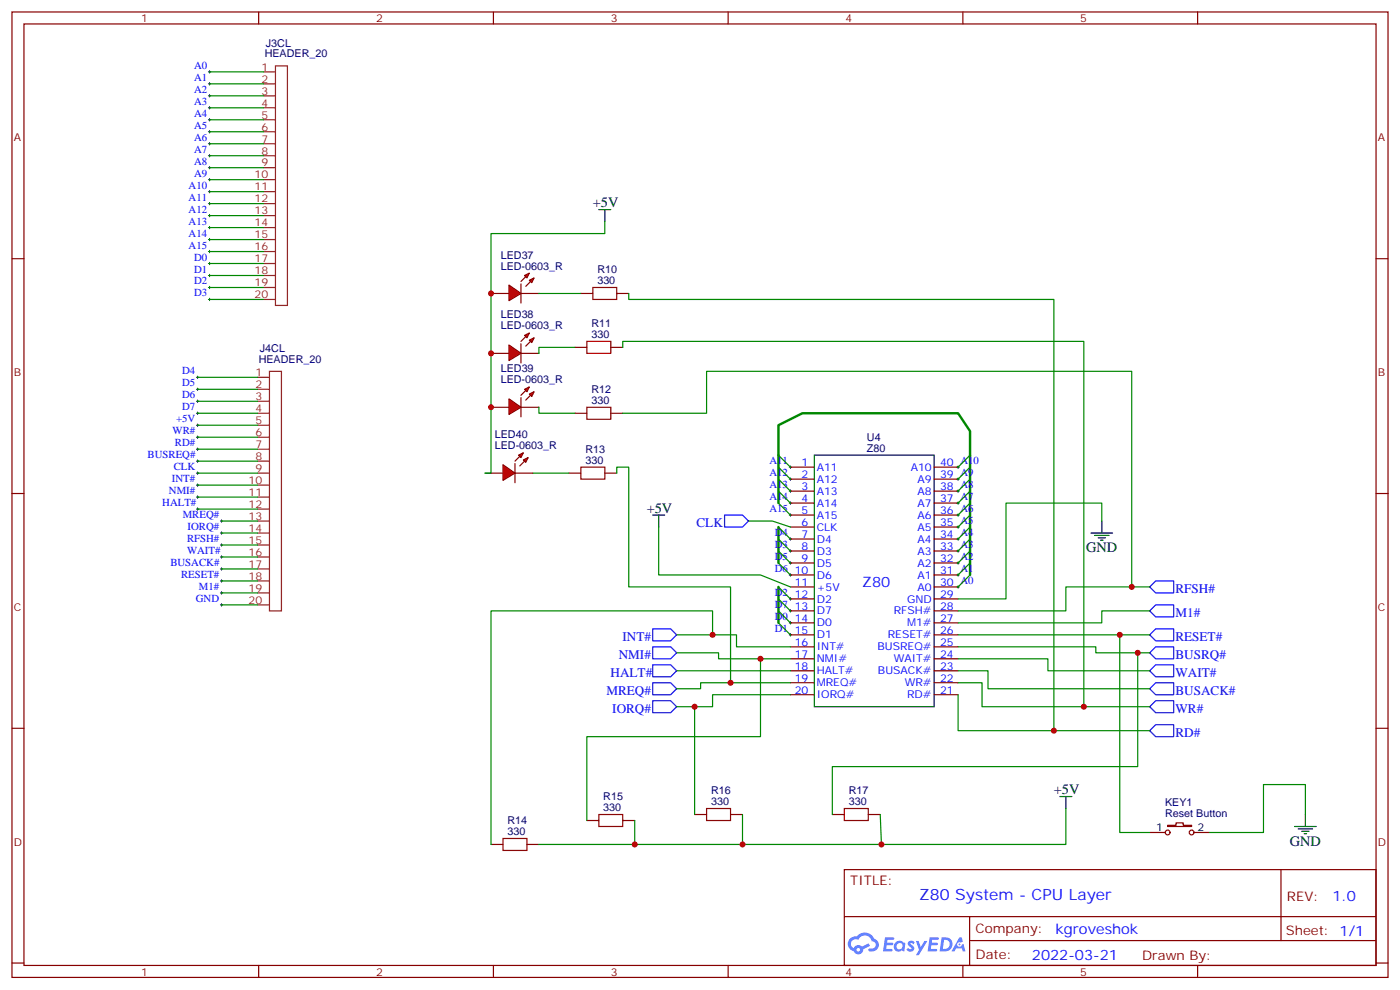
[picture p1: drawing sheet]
<svg xmlns="http://www.w3.org/2000/svg" width="412mm" height="292mm" viewBox="0 0 412 292" stroke-linecap="round" stroke-linejoin="round" font-family="sans-serif">
<path d="M229.3 148.2v-23l7.1-3.5h45.8l3.6 5.3v42.3M229.3 155.2v10.6M229.3 172.9v10.5" fill="none" stroke="#008700" stroke-width=".71"/>
<g fill="none" stroke="#870000" stroke-width=".35">
<path d="M3.5 3.5h405.4v284.4h-405.4zM7.1 7.1h398.2v277.2h-398.2zM76.2 3.5v3.6M145.3 3.5v3.6M214.5 3.5v3.6M283.6 3.5v3.6M352.8 3.5v3.6M3.5 76.2h3.6M405.3 76.2h3.6M3.5 145.3h3.6M405.3 145.3h3.6M3.5 214.5h3.6"/>
<path d="M405.3 214.5h3.6M248.7 256.1h156.6v28.2h-156.6zM377.3 256.1v20.9M248.7 270h156.5M285.6 277h119.6M285.6 270v14.1M3.5 283.6h3.6M76.2 284.3v3.6M145.3 284.3v3.6M214.5 284.3v3.6M283.6 284.3v3.6M352.8 284.3v3.6"/>
<path d="M405.3 283.6h3.6"/>
</g>
<g fill="#5487ff">
<path d="M267.7 277.3a1.22 1.22 0 0 1 1.7 .3l-.4 .5a.47 .47 0 0 0-.3-.4 .47 .47 0 0 0-.5 .2l.1 .3a1.14 1.14 0 0 1 .8 1.7 1.14 1.14 0 0 1-1.9 0l-.2-.2 .5-.5 .7 .4a.29 .29 0 0 0 .3-.3 .29 .29 0 0 0-.2-.3 1.04 1.04 0 0 1-.6-1.7z"/>
<path d="M260.7 276h2.4l.3 .2-.2 .5-1.8 .1-.1 .8h1.5l.3 .4-.3 .4h-1.6l-.2 1.1h1.7l.2 .3-.2 .3-2.6 .1z"/>
<path d="M273.8 276h2.4l.3 .2-.1 .5-1.8 .1-.2 .8h1.6l.3 .4-.4 .4h-1.6l-.1 1.1h1.7l.2 .3-.2 .3-2.6 .1z"/>
<path d="M282.6 276.1h.7l.3 1.2-.6 .3a.69 .69 0 0 0-1 .3 .69 .69 0 0 0 .4 1 .69 .69 0 0 0 .9-.7l.5-.2 .6 2.2h-.8l-.2-.9h-1.8l-.5 .9h-.8z"/>
<path d="M269.8 277.1h.8l.6 1.8 1.1-1.8h.9l-2.6 4.2h-.8l.9-1.5z"/>
<path d="M277.4 276.1l-.6 4.1h1.3a2.11 2.11 0 0 0 2.5-2.1 2.11 2.11 0 0 0-2.5-2zM278.1 276.8a1.39 1.39 0 0 1 1.7 1.4 1.39 1.39 0 0 1-1.8 1.3h-.3z"/>
<path d="M263.7 277.7a1.54 1.54 0 0 0-.1 2.1 1.54 1.54 0 0 0 2.2 .2l.6 .2 .3-2.3-.2-.2-.4-.1a1.49 1.49 0 0 0-2.4 .1zM264 278.7a.94 .94 0 0 1 1.8 0 .94 .94 0 0 1-1.8 0z"/>
<path d="M250.4 276.4a2.18 2.18 0 0 0 1.1 3.7 1.44 1.44 0 0 0 1.6 1 1.44 1.44 0 0 0 1.2-1.5l2-1-.5-.8-1.9 1a1.47 1.47 0 0 0-2.4 .4 1.39 1.39 0 0 1-.7-1.9 1.39 1.39 0 0 1 2-.5 2.12 2.12 0 0 1 2.2-1.3 2.12 2.12 0 0 1 1.9 1.7 1.14 1.14 0 0 1 1.1 1.4 1.14 1.14 0 0 1-1.7 .8 .43 .43 0 0 0-.5 .3 .43 .43 0 0 0 .4 .5 1.98 1.98 0 0 0 2.5-1.2 1.98 1.98 0 0 0-1.2-2.5 3.1 3.1 0 0 0-5.3-.7l-.9 .1zM252.3 279.7a.55 .55 0 0 1 1.1 0 .55 .55 0 0 1-1.1 0z"/>
<circle cx="282.6" cy="278.1" r=".26"/>
</g>
<g fill="none" stroke="#870000" stroke-width=".35">
<path d="M232.8 137.6h7.1M275.2 137.6h7M232.8 141.1h7.1M232.8 144.6h7.1M232.8 148.2h7.1M232.8 151.7h7.1M232.8 155.2h7.1M232.8 158.8h7.1M275.2 141.1h7M275.2 144.6h7M275.2 148.2h7M275.2 151.7h7"/>
<path d="M275.2 155.2h7M275.2 158.8h7M232.8 162.3h7.1M232.8 165.8h7.1M232.8 169.3h7.1M232.8 172.9h7.1M232.8 176.4h7.1M232.8 179.9h7.1M275.2 162.3h7M275.2 165.8h7M275.2 169.3h7M275.2 172.9h7"/>
<path d="M275.2 176.4h7M275.2 179.9h7M232.8 183.4h7.1M232.8 187h7.1M232.8 190.5h7.1M232.8 194h7.1M232.8 197.6h7.1M275.2 183.4h7M275.2 187h7M275.2 190.5h7M275.2 194h7M275.2 197.6h7"/>
<path d="M232.8 201.1h7.1M232.8 204.6h7.1M275.2 201.1h7M275.2 204.6h7"/>
</g>
<path d="M239.9 134.1h35.3v74h-35.3z" fill="none" stroke="#000" stroke-width=".35"/>
<g fill="#f00" stroke="#870000" stroke-width=".35">
<path d="M149.9 84l3.6 2.4-3.6 2.1z"/>
<path d="M153.5 83.6v5.7z"/>
</g>
<g fill="#870000" stroke="#870000" stroke-width=".35">
<path d="M153.5 82.9l1.4-1.4z"/>
<path d="M154.9 84.3l1.4-1.4z"/>
</g>
<g fill="#f00" stroke="#870000" stroke-width=".35">
<path d="M154.5 81.1l1.4-.7-.7 1.4z"/>
<path d="M155.9 82.6l1.4-.8-.7 1.5z"/>
</g>
<path d="M144.6 86.4h5.3M153.5 86.4h5.2" fill="none" stroke="#870000" stroke-width=".35"/>
<g fill="#f00" stroke="#870000" stroke-width=".35">
<path d="M149.9 101.6l3.6 2.5-3.6 2.1z"/>
<path d="M153.5 101.2v5.7z"/>
</g>
<g fill="#870000" stroke="#870000" stroke-width=".35">
<path d="M153.5 100.5l1.4-1.4z"/>
<path d="M154.9 102l1.4-1.5z"/>
</g>
<g fill="#f00" stroke="#870000" stroke-width=".35">
<path d="M154.5 98.8l1.4-.7-.7 1.4z"/>
<path d="M155.9 100.2l1.4-.7-.7 1.4z"/>
</g>
<path d="M144.6 104.1h5.3M153.5 104.1h5.2" fill="none" stroke="#870000" stroke-width=".35"/>
<g fill="#f00" stroke="#870000" stroke-width=".35">
<path d="M149.9 117.5l3.6 2.4-3.6 2.2z"/>
<path d="M153.5 117.1v5.7z"/>
</g>
<g fill="#870000" stroke="#870000" stroke-width=".35">
<path d="M153.5 116.4l1.4-1.4z"/>
<path d="M154.9 117.8l1.4-1.4z"/>
</g>
<g fill="#f00" stroke="#870000" stroke-width=".35">
<path d="M154.5 114.7l1.4-.8-.7 1.5z"/>
<path d="M155.9 116.1l1.4-.7-.7 1.4z"/>
</g>
<path d="M144.6 119.9h5.3M153.5 119.9h5.2" fill="none" stroke="#870000" stroke-width=".35"/>
<g fill="#f00" stroke="#870000" stroke-width=".35">
<path d="M148.2 136.9l3.5 2.4-3.5 2.2z"/>
<path d="M151.7 136.5v5.7z"/>
</g>
<g fill="#870000" stroke="#870000" stroke-width=".35">
<path d="M151.7 135.8l1.4-1.4z"/>
<path d="M153.1 137.2l1.4-1.4z"/>
</g>
<g fill="#f00" stroke="#870000" stroke-width=".35">
<path d="M152.8 134.1l1.4-.8-.7 1.5z"/>
<path d="M154.2 135.5l1.4-.7-.7 1.4z"/>
</g>
<g fill="none" stroke="#870000" stroke-width=".35">
<path d="M171.1 86.4h3.5M181.7 86.4h3.5M169.3 102.3h3.6M179.9 102.3h3.5M142.9 139.3h5.3M151.7 139.3h5.3M167.6 139.3h3.5M169.3 121.7h3.6M178.2 139.3h3.5M179.9 121.7h3.5M204.6 239.9h3.5M215.2 239.9h3.5"/>
<path d="M245.2 239.9h3.5M255.8 239.9h3.5M144.6 248.7h3.6M155.2 248.7h3.5M172.9 241.7h3.5M183.4 241.7h3.6M338.7 245.2h4.6M344 243.1h2.4v-.7h2.1v.7h2.5v.3h-7zM351.7 245.2h4.6"/>
<circle cx="344" cy="245.2" r=".71"/>
<circle cx="351" cy="245.2" r=".71"/>
</g>
<path d="M174.6 84.7h7.1v3.5h-7.1zM172.9 100.5h7v3.6h-7zM172.9 119.9h7v3.6h-7zM171.1 137.6h7.1v3.5h-7.1zM176.4 239.9h7v3.5h-7zM208.1 238.1h7.1v3.6h-7.1zM248.7 238.1h7.1v3.6h-7.1zM148.2 246.9h7v3.6h-7z" fill="none" stroke="#a10000" stroke-width=".35"/>
<g fill="none" stroke="#8c2424" stroke-width=".35">
<path d="M81.1 19.4h3.6v70.6h-3.6zM77.6 21.2h3.5M77.6 24.7h3.5M77.6 28.2h3.5M77.6 31.8h3.5M77.6 35.3h3.5M77.6 38.8h3.5M77.6 42.3h3.5M77.6 45.9h3.5M77.6 49.4h3.5M77.6 52.9h3.5M77.6 56.4h3.5"/>
<path d="M77.6 60h3.5M77.6 63.5h3.5M77.6 67h3.5M77.6 70.6h3.5M77.6 74.1h3.5M77.6 77.6h3.5M77.6 88.2h3.5M77.6 81.1h3.5M77.6 84.7h3.5M75.8 111.1h3.6M75.8 114.7h3.6M75.8 118.2h3.6"/>
<path d="M79.4 109.4h3.5v70.5h-3.5zM75.8 121.7h3.6M75.8 125.2h3.6M75.8 128.8h3.6M75.8 132.3h3.6M75.8 135.8h3.6M75.8 139.3h3.6M75.8 142.9h3.6M75.8 146.4h3.6M75.8 149.9h3.6M75.8 153.5h3.6M75.8 157h3.6"/>
<path d="M75.8 178.2h3.6M75.8 160.5h3.6M75.8 164h3.6M75.8 167.6h3.6M75.8 171.1h3.6M75.8 174.6h3.6"/>
</g>
<g fill="none" stroke="#000" stroke-width=".29">
<path d="M61.4 21.2h.7M61.4 24.7h.7M61.4 28.2h.7M61.4 31.8h.7M61.4 35.3h.7M61.4 38.8h.7M61.7 20.8v.7M61.7 24.3v.7M61.7 27.9v.7M61.7 31.4v.7M61.7 34.9v.7M61.7 38.5v.7"/>
<path d="M61.4 42.3h.7M61.4 45.9h.7M61.4 49.4h.7M61.4 52.9h.7M61.4 56.4h.7M61.4 60h.7M61.7 42v.7M61.7 45.5v.7M61.7 49v.7M61.7 52.6v.7M61.7 56.1v.7M61.7 59.6v.7"/>
<path d="M61.4 63.5h.7M61.4 67h.7M61.4 70.6h.7M61.4 74.1h.7M61.4 77.6h.7M61.7 63.1v.8M61.7 66.7v.7M61.7 70.2v.7M61.7 73.7v.7M61.7 77.3v.7M61.4 81.1h.7M61.4 84.7h.7"/>
<path d="M61.4 88.2h.7M61.7 80.8v.7M61.7 84.3v.7M61.7 87.8v.7M57.9 111.1h.7M57.9 114.7h.7M57.9 118.2h.7M58.2 110.8v.7M58.2 114.3v.7M58.2 117.8v.7M57.9 121.7h.7M57.9 125.2h.7"/>
<path d="M57.9 128.8h.7M57.9 132.3h.7M57.9 135.8h.7M57.9 139.3h.7M58.2 121.4v.7M58.2 124.9v.7M58.2 128.4v.7M58.2 131.9v.7M58.2 135.5v.7M58.2 139v.7M232.5 137.6h.7M232.8 137.2v.7"/>
<path d="M281.9 137.6h.7M282.2 137.2v.7M57.9 142.9h.7M57.9 146.4h.7M57.9 149.9h.7M58.2 142.5v.7M58.2 146.1v.7M58.2 149.6v.7M64.9 153.5h.7M64.9 157h.7M65.3 153.1v.7M65.3 156.6v.7"/>
<path d="M232.5 158.8h.7M232.5 151.7h.7M232.5 148.2h.7M232.5 144.6h.7M232.5 141.1h.7M232.8 140.8v.7M232.8 144.3v.7M232.8 147.8v.7M232.8 151.3v.7M232.8 158.4v.7M281.9 158.8h.7M281.9 155.2h.7"/>
<path d="M281.9 151.7h.7M281.9 148.2h.7M281.9 144.6h.7M281.9 141.1h.7M282.2 140.8v.7M282.2 144.3v.7M282.2 147.8v.7M282.2 151.3v.7M282.2 154.9v.7M282.2 158.4v.7M64.9 178.2h.7M64.9 160.5h.7"/>
<path d="M64.9 164h.7M64.9 167.6h.7M64.9 171.1h.7M64.9 174.6h.7M65.3 160.2v.7M65.3 163.7v.7M65.3 167.2v.7M65.3 170.7v.7M65.3 174.3v.7M65.3 177.8v.7M232.5 169.3h.7M232.5 165.8h.7"/>
<path d="M232.5 162.3h.7M232.5 176.4h.7M232.5 179.9h.7M232.8 161.9v.7M232.8 165.5v.7M232.8 169v.7M232.8 176v.7M232.8 179.6v.7M281.9 172.9h.7M281.9 169.3h.7M281.9 165.8h.7M281.9 162.3h.7"/>
<path d="M282.2 161.9v.7M282.2 165.5v.7M282.2 169v.7M282.2 172.5v.7M232.5 183.4h.7M232.5 187h.7M232.8 183.1v.7M232.8 186.6v.7"/>
</g>
<g fill="none" stroke="#000" stroke-width=".35">
<path d="M176.4 61.7h3.5M178.2 61.7v3.6M192.3 151.7h3.5M194 151.7v3.5M321.4 157h6.3M322.4 157.7h4.3M323.5 158.4h2.1M324.2 159.1h.7M324.6 153.5v3.5M312.2 234.6h3.5M314 234.6v3.5M384.5 239.9v3.5"/>
<path d="M381.4 243.4h6.3M382.4 244.1h4.2M383.5 244.8h2.1M384.2 245.5h.7"/>
</g>
<g fill="none" stroke="#00f" stroke-width=".35">
<path d="M213.4 151.7h5.3l1.8 1.8-1.8 1.7h-5.3zM338.7 172.9l1.7-1.8h5.3v3.5h-5.3zM340.4 178.2h5.3v3.5h-5.3l-1.7-1.8zM192.3 190.5h5.3l1.7 1.8-1.7 1.7h-5.3zM192.3 195.8h5.3l1.7 1.8-1.7 1.7h-5.3zM192.3 185.2h5.3l1.7 1.8-1.7 1.7h-5.3zM340.4 195.8h5.3v3.5h-5.3l-1.7-1.7zM340.4 190.5h5.3v3.5h-5.3l-1.7-1.7zM340.4 185.2h5.3v3.5h-5.3l-1.7-1.7zM192.3 201.1h5.3l1.7 1.7-1.7 1.8h-5.3zM192.3 206.4h5.3l1.7 1.7-1.7 1.8h-5.3zM340.4 213.4h5.3v3.6h-5.3l-1.7-1.8z"/>
<path d="M340.4 201.1h5.3v3.5h-5.3l-1.7-1.8zM340.4 206.4h5.3v3.5h-5.3l-1.7-1.8z"/>
</g>
<g fill="none" stroke="#008700" stroke-width=".35">
<path d="M61.7 21.2h15.9M61.7 24.7h15.9M61.7 28.2h15.9M61.7 31.8h15.9M61.7 35.3h15.9M61.7 38.8h15.9M61.7 42.3h15.9M61.7 45.9h15.9M61.7 49.4h15.9M61.7 52.9h15.9M61.7 56.4h15.9M61.7 60h15.9"/>
<path d="M61.7 63.5h15.9M61.7 67h15.9M61.7 70.6h15.9M61.7 74.1h15.9M61.7 77.6h15.9M178.2 65.3v3.5h-33.6v70.5h-1.7M61.7 88.2h15.9M61.7 81.1h15.9M61.7 84.7h15.9M158.7 86.4h12.4M185.2 86.4v1.8h125.2v127M58.2 111.1h17.6"/>
<path d="M58.2 114.7h17.6M58.2 118.2h17.6M158.7 119.9v1.8h10.6M169.3 102.3h-10.6v1.8M183.4 102.3v-1.8h135.9v107.6M58.2 139.3h17.6M58.2 121.7h17.6M58.2 125.2h17.6M58.2 128.8h17.6M58.2 132.3h17.6M58.2 135.8h17.6M157 139.3h10.6"/>
<path d="M181.7 139.3v-1.7h3.5v35.3h30v28.2M183.4 121.7h24.7v-12.3h125.3v63.5M58.2 142.9h17.6M58.2 146.4h17.6M58.2 149.9h17.6M65.3 153.5h10.5M65.3 157h10.5M194 155.2v14.1h30l8.8 3.6M220.5 153.5h7l5.3 1.7M324.6 153.5v-5.3h-28.3v28.2h-14.1M65.3 178.2h10.5M65.3 160.5h10.5"/>
<path d="M65.3 164h10.5M65.3 167.6h10.5M65.3 171.1h10.5M65.3 174.6h10.5M338.7 172.9h-24.7v7h-31.8M338.7 179.9h-14.1v3.5h-42.4M199.3 192.3h12.4v1.7h21.1M199.3 187h17.7v3.5h15.8M199.3 197.6h33.5M209.9 187v-7.1h-65.3v68.8M224 194v23h-51.1v24.7M282.2 190.5h40.6v1.8h15.9"/>
<path d="M282.2 194h26.5v3.6h30M282.2 197.6h8.8v5.2h47.7M282.2 187h56.5M329.8 187v58.2h8.9M335.1 192.3v33.5h-89.9v14.1M204.6 208.1v31.8M232.8 204.6h-22.9v3.5h-10.6M232.8 201.1h-26.4v1.7h-7.1M282.2 201.1h7.1v7h49.4M282.2 204.6v10.6h56.5M218.7 239.9v8.8M259.3 239.9l.3 8.8"/>
<path d="M314 238.1v10.6h-155.3M384.5 239.9v-8.8h-12.3v14.1h-15.9M187 241.7v7"/>
</g>
<g fill="#c00">
<circle cx="215.2" cy="201.1" r=".88"/>
<circle cx="144.6" cy="119.9" r=".88"/>
<circle cx="144.6" cy="104.1" r=".88"/>
<circle cx="144.6" cy="86.4" r=".88"/>
<circle cx="333.4" cy="172.9" r=".88"/>
<circle cx="319.3" cy="208.1" r=".88"/>
<circle cx="310.4" cy="215.2" r=".88"/>
<circle cx="209.9" cy="187" r=".88"/>
<circle cx="224" cy="194" r=".88"/>
<circle cx="335.1" cy="192.3" r=".88"/>
<circle cx="329.8" cy="187" r=".88"/>
<circle cx="204.6" cy="208.1" r=".88"/>
<circle cx="187" cy="248.7" r=".88"/>
<circle cx="218.7" cy="248.7" r=".88"/>
<circle cx="259.6" cy="248.7" r=".88"/>
</g>
<g fill="none" stroke="#008700" stroke-width=".35">
<path d="M229.3 134.1l3.5 3.5M229.3 137.6l3.5 3.5M285.8 134.1l-3.6 3.5M285.8 137.6l-3.6 3.5M229.3 141.1l3.5 3.5M229.3 144.6l3.5 3.6M229.3 148.2l3.5 3.5M229.3 155.2l3.5 3.6M229.3 158.8l3.5 3.5M285.8 141.1l-3.6 3.5M285.8 144.6l-3.6 3.6M285.8 148.2l-3.6 3.5"/>
<path d="M285.8 151.7l-3.6 3.5M285.8 155.2l-3.6 3.6M285.8 158.8l-3.6 3.5M229.3 162.3l3.5 3.5M229.3 165.8l3.5 3.5M229.3 172.9l3.5 3.5M229.3 176.4l3.5 3.5M229.3 179.9l3.5 3.5M285.8 162.3l-3.6 3.5M285.8 165.8l-3.6 3.5M285.8 169.3l-3.6 3.6M229.3 183.4l3.5 3.6"/>
</g>
<text font-size="4.6" fill="#00f" x="270.8" y="265.1">Z80 System - CPU Layer</text>
<g font-size="4.2">
<text x="174.6" y="61">+5V</text>
<text x="190.5" y="151">+5V</text>
<text x="320" y="162.6">GND</text>
<text x="310.4" y="233.9">+5V</text>
<text x="379.9" y="249.1">GND</text>
</g>
<g font-size="4.2" fill="#00f">
<text x="254" y="172.9">Z80</text>
<text x="392.5" y="265.4">1.0</text>
<text x="310.9" y="274.9">kgroveshok</text>
<text x="304" y="282.7">2022-03-21</text>
</g>
<g font-size="3.9" fill="#00f">
<text x="205.2" y="155.2">CLK</text>
<text x="346.3" y="174.6">RFSH#</text>
<text x="346.3" y="181.7">M1#</text>
<text x="183.4" y="188.7">INT#</text>
<text x="346.3" y="188.7">RESET#</text>
<text x="182.3" y="194">NMI#</text>
<text x="346.3" y="194">BUSRQ#</text>
<text x="179.9" y="199.3">HALT#</text>
<text x="346.3" y="199.3">WAIT#</text>
<text x="178.6" y="204.6">MREQ#</text>
<text x="180.4" y="209.9">IORQ#</text>
<text x="346.3" y="204.6">BUSACK#</text>
<text x="346.3" y="209.9">WR#</text>
<text x="346.3" y="217">RD#</text>
</g>
<g font-size="3.9" fill="#800">
<text x="250.5" y="260.7">TITLE:</text>
<text x="379.1" y="265.4">REV:</text>
<text x="287.4" y="274.9">Company:</text>
<text x="378.7" y="275.5">Sheet: 1/1</text>
<text x="287.4" y="282.6">Date:</text>
<text x="336.4" y="282.7">Drawn By:</text>
</g>
<g font-size="3.2" fill="#800">
<text x="41.6" y="6.5">1</text>
<text x="110.8" y="6.5">2</text>
<text x="179.9" y="6.5">3</text>
<text x="249.1" y="6.5">4</text>
<text x="318.2" y="6.5">5</text>
<text x="4.1" y="41.6">A</text>
<text x="405.9" y="41.6">A</text>
<text x="4.1" y="110.8">B</text>
<text x="405.9" y="110.8">B</text>
<text x="4.1" y="179.9">C</text>
<text x="405.9" y="179.9">C</text>
<text x="4.1" y="249.1">D</text>
<text x="405.9" y="249.1">D</text>
<text x="41.6" y="287.3">1</text>
<text x="110.8" y="287.3">2</text>
<text x="179.9" y="287.3">3</text>
<text x="249.1" y="287.3">4</text>
<text x="318.2" y="287.3">5</text>
</g>
<g font-size="3.2" fill="#000080">
<text x="78" y="16.9">HEADER_20</text>
<text x="78.3" y="13.8">J3CL</text>
<text x="147.5" y="76.2">LED37</text>
<text x="147.5" y="79.4">LED-0603_R</text>
<text x="176" y="83.6">330</text>
<text x="176" y="80.4">R10</text>
<text x="147.5" y="93.8">LED38</text>
<text x="147.5" y="97">LED-0603_R</text>
<text x="174.2" y="99.5">330</text>
<text x="174.2" y="96.3">R11</text>
<text x="76.2" y="106.9">HEADER_20</text>
<text x="76.6" y="103.7">J4CL</text>
<text x="147.5" y="112.9">LED-0603_R</text>
<text x="147.5" y="109.7">LED39</text>
<text x="174.2" y="118.9">330</text>
<text x="174.2" y="115.7">R12</text>
<text x="145.7" y="129.1">LED40</text>
<text x="255.4" y="129.8">U4</text>
<text x="145.7" y="132.3">LED-0603_R</text>
<text x="172.4" y="136.5">330</text>
<text x="172.4" y="133.3">R13</text>
<text x="255.4" y="133">Z80</text>
<text x="209.5" y="233.8">R16</text>
<text x="250" y="233.8">R17</text>
<text x="177.7" y="238.8">330</text>
<text x="177.7" y="235.6">R15</text>
<text x="209.5" y="237.1">330</text>
<text x="250" y="237.1">330</text>
<text x="343.2" y="237.5">KEY1</text>
<text x="149.5" y="245.9">330</text>
<text x="149.5" y="242.7">R14</text>
<text x="343.2" y="240.7">Reset Button</text>
</g>
<g font-size="3.2" fill="#00f">
<text x="57.2" y="20.3">A0</text>
<text x="57.2" y="23.8">A1</text>
<text x="57.2" y="27.3">A2</text>
<text x="57.2" y="30.9">A3</text>
<text x="57.2" y="34.4">A4</text>
<text x="57.2" y="37.9">A5</text>
<text x="57.2" y="41.5">A6</text>
<text x="57.2" y="45">A7</text>
<text x="57.2" y="48.5">A8</text>
<text x="57.2" y="52">A9</text>
<text x="55.6" y="55.6">A10</text>
<text x="55.6" y="59.1">A11</text>
<text x="55.6" y="62.6">A12</text>
<text x="55.6" y="66.1">A13</text>
<text x="55.6" y="69.7">A14</text>
<text x="55.6" y="73.2">A15</text>
<text x="57.2" y="76.7">D0</text>
<text x="57.2" y="80.3">D1</text>
<text x="57.2" y="83.8">D2</text>
<text x="57.2" y="87.3">D3</text>
<text x="53.6" y="110.2">D4</text>
<text x="53.6" y="113.8">D5</text>
<text x="53.6" y="117.3">D6</text>
<text x="51.9" y="124.4">+5V</text>
<text x="53.6" y="120.8">D7</text>
<text x="50.8" y="127.9">WR#</text>
<text x="51.5" y="131.4">RD#</text>
<text x="43.5" y="134.9">BUSREQ#</text>
<text x="226.7" y="136.7">A11</text>
<text x="236.1" y="137.2">1</text>
<text x="276.9" y="137.2">40 A10</text>
<text x="50.6" y="142">INT#</text>
<text x="51.2" y="138.5">CLK</text>
<text x="226.7" y="140.2">A12</text>
<text x="226.7" y="143.8">A13</text>
<text x="236.1" y="140.8">2</text>
<text x="240.6" y="138.6">A11</text>
<text x="240.6" y="142.2">A12</text>
<text x="268.3" y="138.6">A10</text>
<text x="270.3" y="142.2">A9</text>
<text x="276.9" y="140.8">39 A9</text>
<text x="47.8" y="149">HALT#</text>
<text x="49.8" y="145.5">NMI#</text>
<text x="226.7" y="147.3">A14</text>
<text x="236.1" y="144.3">3</text>
<text x="236.1" y="147.8">4</text>
<text x="240.6" y="145.7">A13</text>
<text x="240.6" y="149.2">A14</text>
<text x="270.3" y="149.2">A7</text>
<text x="270.3" y="145.7">A8</text>
<text x="276.9" y="147.8">37 A7</text>
<text x="276.9" y="144.3">38 A8</text>
<text x="53.8" y="152.6">MREQ#</text>
<text x="226.7" y="150.8">A15</text>
<text x="236.1" y="151.3">5</text>
<text x="236.1" y="154.9">6</text>
<text x="240.6" y="152.8">A15</text>
<text x="270.3" y="152.8">A6</text>
<text x="276.9" y="154.9">35 A5</text>
<text x="276.9" y="151.3">36 A6</text>
<text x="55.1" y="159.6">RFSH#</text>
<text x="55.3" y="156.1">IORQ#</text>
<text x="228.3" y="161.4">D3</text>
<text x="228.3" y="157.9">D4</text>
<text x="236.1" y="158.4">7</text>
<text x="236.1" y="161.9">8</text>
<text x="240.6" y="156.3">CLK</text>
<text x="240.6" y="159.8">D4</text>
<text x="270.3" y="159.8">A4</text>
<text x="270.3" y="156.3">A5</text>
<text x="276.9" y="161.9">33 A3</text>
<text x="276.9" y="158.4">34 A4</text>
<text x="50.2" y="166.7">BUSACK#</text>
<text x="55.1" y="163.2">WAIT#</text>
<text x="228.3" y="164.9">D5</text>
<text x="236.1" y="165.5">9</text>
<text x="240.6" y="163.3">D3</text>
<text x="240.6" y="166.9">D5</text>
<text x="270.3" y="166.9">A2</text>
<text x="270.3" y="163.3">A3</text>
<text x="276.9" y="165.5">32 A2</text>
<text x="53.3" y="170.2">RESET#</text>
<text x="58.6" y="173.7">M1#</text>
<text x="228.3" y="168.5">D6</text>
<text x="234.1" y="169">10</text>
<text x="234.1" y="172.5">11</text>
<text x="240.6" y="170.4">D6</text>
<text x="240.6" y="173.9">+5V</text>
<text x="270.3" y="173.9">A0</text>
<text x="270.3" y="170.4">A1</text>
<text x="276.9" y="172.5">30 A0</text>
<text x="276.9" y="169">31 A1</text>
<text x="57.7" y="177.3">GND</text>
<text x="228.3" y="175.5">D2</text>
<text x="228.3" y="179">D7</text>
<text x="234.1" y="176">12</text>
<text x="234.1" y="179.6">13</text>
<text x="240.6" y="177.4">D2</text>
<text x="267.2" y="177.4">GND</text>
<text x="276.9" y="179.6">28</text>
<text x="276.9" y="176">29</text>
<text x="228.3" y="182.6">D0</text>
<text x="234.1" y="183.1">14</text>
<text x="240.6" y="181">D7</text>
<text x="240.6" y="184.5">D0</text>
<text x="263.3" y="181">RFSH#</text>
<text x="267.2" y="184.5">M1#</text>
<text x="276.9" y="183.1">27</text>
<text x="228.3" y="186.1">D1</text>
<text x="234.1" y="186.6">15</text>
<text x="234.1" y="190.1">16</text>
<text x="240.6" y="188">D1</text>
<text x="240.6" y="191.6">INT#</text>
<text x="258.5" y="191.6">BUSREQ#</text>
<text x="261.5" y="188">RESET#</text>
<text x="276.9" y="190.1">25</text>
<text x="276.9" y="186.6">26</text>
<text x="234.1" y="193.7">17</text>
<text x="234.1" y="197.2">18</text>
<text x="240.6" y="195.1">NMI#</text>
<text x="263.3" y="195.1">WAIT#</text>
<text x="276.9" y="197.2">23</text>
<text x="276.9" y="193.7">24</text>
<text x="234.1" y="200.7">19</text>
<text x="240.6" y="198.6">HALT#</text>
<text x="240.6" y="202.1">MREQ#</text>
<text x="258.6" y="198.6">BUSACK#</text>
<text x="266.5" y="202.1">WR#</text>
<text x="276.9" y="200.7">22</text>
<text x="234.1" y="204.3">20</text>
<text x="240.6" y="205.7">IORQ#</text>
<text x="267.2" y="205.7">RD#</text>
<text x="276.9" y="204.3">21</text>
</g>
<g font-size="3.2" fill="#8d2323">
<text x="77" y="20.8">1</text>
<text x="77" y="24.3">2</text>
<text x="77" y="27.9">3</text>
<text x="77" y="31.4">4</text>
<text x="77" y="34.9">5</text>
<text x="77" y="38.5">6</text>
<text x="77" y="42">7</text>
<text x="77" y="45.5">8</text>
<text x="75" y="52.6">10</text>
<text x="77" y="49">9</text>
<text x="75" y="56.1">11</text>
<text x="75" y="59.6">12</text>
<text x="75" y="63.1">13</text>
<text x="75" y="66.7">14</text>
<text x="75" y="70.2">15</text>
<text x="75" y="73.7">16</text>
<text x="75" y="77.3">17</text>
<text x="75" y="80.8">18</text>
<text x="75" y="87.8">20</text>
<text x="75" y="84.3">19</text>
<text x="75.2" y="110.8">1</text>
<text x="75.2" y="114.3">2</text>
<text x="75.2" y="117.8">3</text>
<text x="75.2" y="121.4">4</text>
<text x="75.2" y="124.9">5</text>
<text x="75.2" y="128.4">6</text>
<text x="75.2" y="131.9">7</text>
<text x="75.2" y="135.5">8</text>
<text x="73.2" y="142.5">10</text>
<text x="75.2" y="139">9</text>
<text x="73.2" y="146.1">11</text>
<text x="73.2" y="149.6">12</text>
<text x="73.2" y="153.1">13</text>
<text x="73.2" y="156.6">14</text>
<text x="73.2" y="160.2">15</text>
<text x="73.2" y="163.7">16</text>
<text x="73.2" y="167.2">17</text>
<text x="73.2" y="170.7">18</text>
<text x="73.2" y="177.8">20</text>
<text x="73.2" y="174.3">19</text>
</g>
<g font-size="3.2">
<text x="340.5" y="244.8">1</text>
<text x="352.8" y="244.8">2</text>
</g>
</svg>
